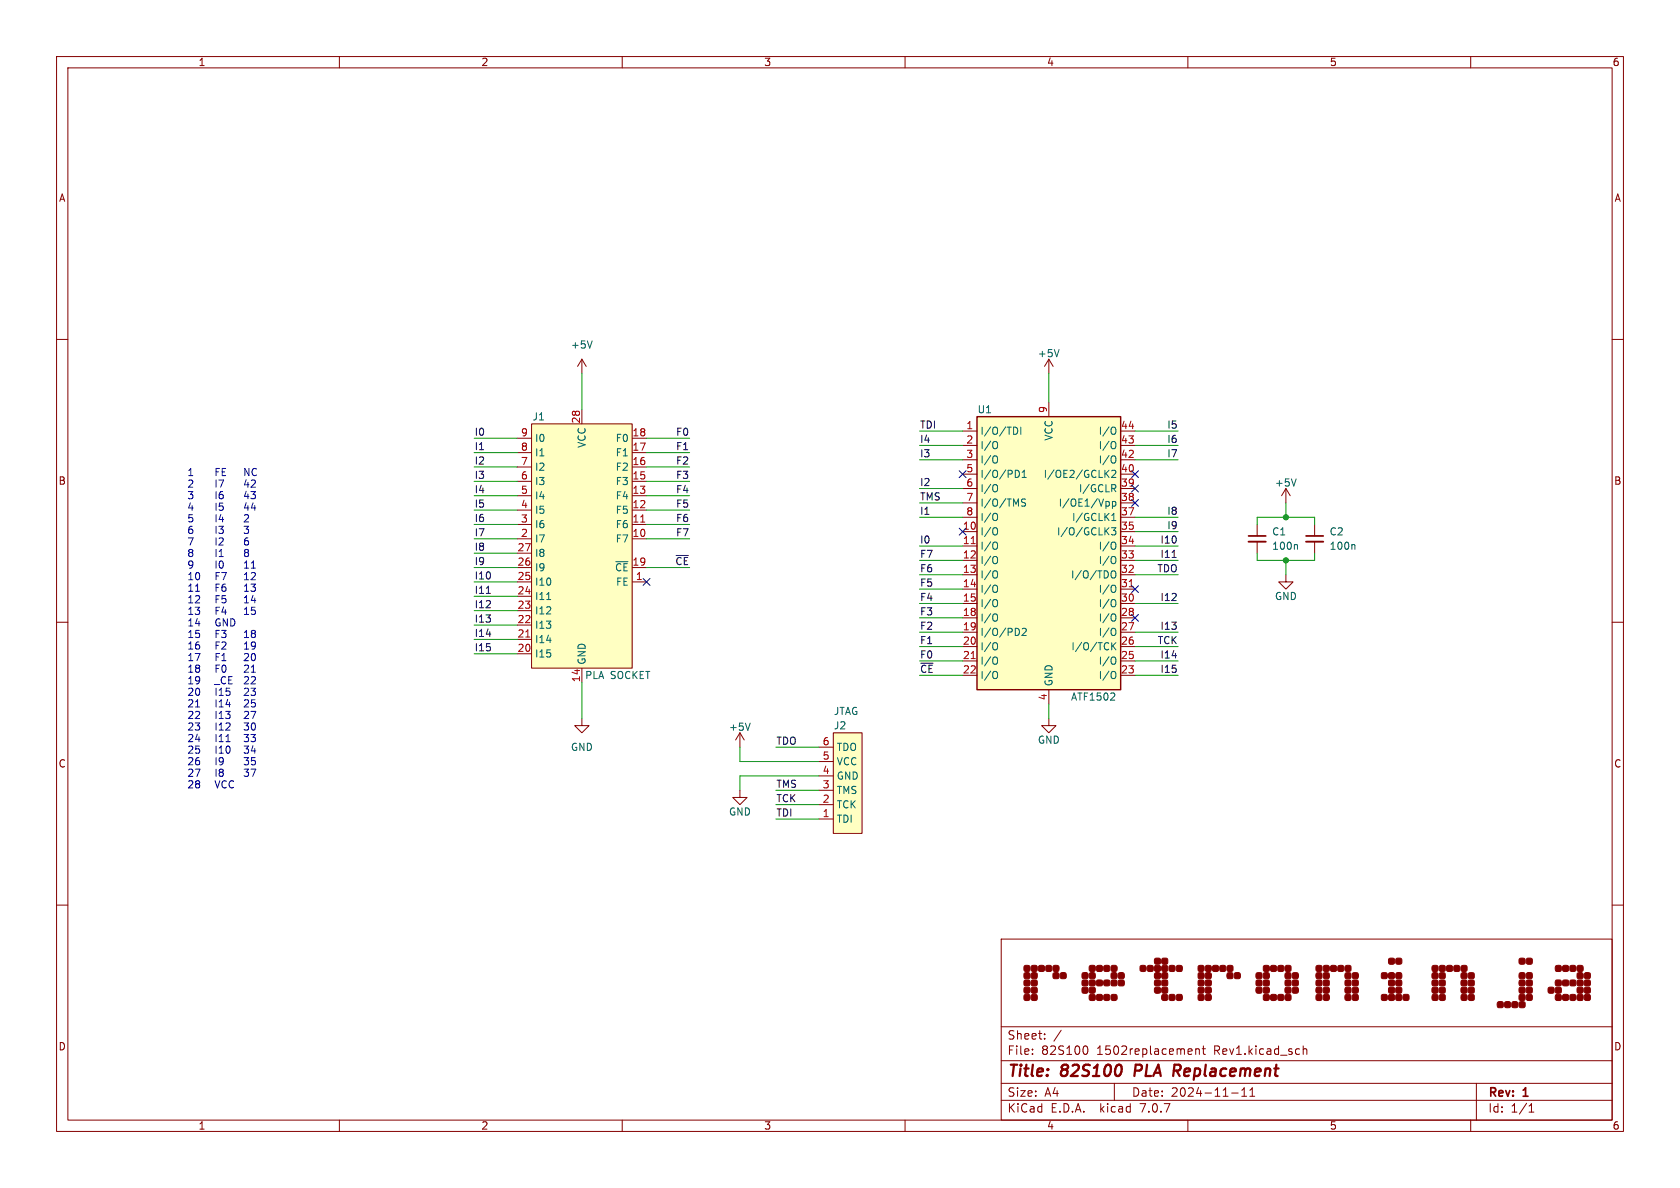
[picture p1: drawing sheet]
<svg xmlns="http://www.w3.org/2000/svg" width="297mm" height="210mm" viewBox="0 0 297 210" stroke-linecap="round" stroke-linejoin="round" font-family="sans-serif">
<g fill="none" stroke="#840000" stroke-width=".18">
<path d="M10 10h277v190h-277zM12 12h273v186h-273zM60 10v2M110 10v2M160 10v2M210 10v2M260 10v2M10 60h2M285 60h2M91.4 77.5h2.6M94 74.9h17.8v43.2h-17.8zM102.9 63.5v2.5"/>
<path d="M102.9 72.4v2.5M102.9 63.5l-.8 1.3M102.9 63.5l.7 1.3M111.8 77.5h2.5M170.2 76.2h2.5M170.2 78.7h2.5M185.4 63.5l-.7 1.3M185.4 63.5v2.5M185.4 71.1v2.6M185.4 63.5l.8 1.3M198.1 76.2h2.6M198.1 78.7h2.6"/>
<path d="M91.4 95.3h2.6M91.4 92.7h2.6M91.4 90.2h2.6M91.4 87.6h2.6M91.4 85.1h2.6M91.4 82.6h2.6M91.4 80h2.6M91.4 97.8h2.6M111.8 95.3h2.5M111.8 92.7h2.5M111.8 90.2h2.5M111.8 87.6h2.5"/>
<path d="M111.8 85.1h2.5M111.8 82.6h2.5M111.8 80h2.5M170.2 94h2.5M170.2 96.5h2.5M170.2 99.1h2.5M170.2 81.3h2.5M170.2 91.4h2.5M170.2 88.9h2.5M170.2 86.4h2.5M170.2 83.8h2.5M198.1 94h2.6"/>
<path d="M198.1 96.5h2.6M198.1 99.1h2.6M198.1 81.3h2.6M198.1 91.4h2.6M198.1 88.9h2.6M198.1 86.4h2.6M198.1 83.8h2.6M222.2 92.7v2M222.2 95.8v2M227.3 86.4l-.7 1.2M227.3 86.4v2.5M227.3 86.4l.8 1.2"/>
<path d="M232.4 92.7v2M232.4 95.8v2M10 110h2M91.4 102.9h2.6M91.4 100.3h2.6M91.4 115.6h2.6M91.4 113h2.6M91.4 110.5h2.6M91.4 108h2.6M91.4 105.4h2.6M102.9 118.1v2.6M111.8 102.9h2.5"/>
<path d="M111.8 100.3h2.5M170.2 101.6h2.5M170.2 104.1h2.5M170.2 106.7h2.5M170.2 109.2h2.5M170.2 111.8h2.5M170.2 114.3h2.5M170.2 116.8h2.5M170.2 119.4h2.5M198.1 101.6h2.6M198.1 104.1h2.6M198.1 106.7h2.6"/>
<path d="M198.1 109.2h2.6M198.1 111.8h2.6M198.1 114.3h2.6M198.1 116.8h2.6M198.1 119.4h2.6M227.3 101.6v1.3h1.3l-1.3 1.2-1.2-1.2h1.2M285 110h2M102.9 127v1.3h1.2l-1.2 1.2-1.3-1.2h1.3M130.8 139.7v1.3h1.3l-1.3 1.2-1.3-1.2h1.3M130.8 129.5l-.8 1.3M130.8 129.5v2.6M130.8 129.5l.8 1.3"/>
<path d="M144.8 139.7h2.5M144.8 137.2h2.5M144.8 134.6h2.5M144.8 132.1h2.5M147.3 129.5h5.1v17.8h-5.1zM185.4 127v1.3h1.3l-1.3 1.2-1.3-1.2h1.3M185.4 121.9v2.6M10 160h2M144.8 144.8h2.5M144.8 142.2h2.5M285 160h2M177 166h108v32h-108z"/>
<path d="M60 198v2M110 198v2M160 198v2M177 194.5h108M177 191.5h108M177 187.5h108M177 181.5h108M182.5 186.3v.1M182.5 185.5v.1M184.7 183.6v.1M184.7 182.8v.1M187.6 182.1l-1.3 2"/>
<path d="M191.8 184.9a.81 .81 0 0 1 .6 .6 .81 .81 0 0 1-.3 .8l-.3 .1M197 191.5v3M210 198v2M211.4 185.4v1M211.4 185.5l.2-.1 .4 .1v.9M212.5 185.4h.6M212.7 184.9v1.3l.4 .2M217.7 193.2h1.2M219.5 193.8h.9M219.5 192.7l.5-.4v1.5M221 193.8h.8M221 192.7l.4-.4v1.5"/>
<path d="M230.4 185.5l.2-.1 .4 .1v.9M230.4 184.9v1.5M260 198v2M261 191.5v6.5M270.3 196.6h.9M270.3 195.5l.4-.4v1.5"/>
</g>
<path d="M200.8 188.2l-.3 2M207.6 188.2h.8M208 189.3l.5 .9M208.5 189.2l-1 .1" fill="none" stroke="#840000" stroke-width=".4"/>
<g fill="#840000" stroke="#840000" stroke-width=".18">
<path d="M264.8 177.2a.59 .59 0 0 1 .8 0 .59 .59 0 0 1 0 .8 .59 .59 0 0 1-.8 0l-.1-.6z"/>
<path d="M266.1 177.2a.61 .61 0 0 1 .9 0 .61 .61 0 0 1-.1 .8 .61 .61 0 0 1-.9-.1z"/>
<path d="M194 175.8a.6 .6 0 0 1 .9 .2 .6 .6 0 0 1-.2 .8 .6 .6 0 0 1-.9-.2z"/>
<path d="M226 175.9v-.1a.6 .6 0 0 1 .9 .1 .6 .6 0 0 1-.1 .9 .6 .6 0 0 1-.9-.2z"/>
<path d="M246.8 175.9a.59 .59 0 0 1 .9 0 .59 .59 0 0 1-.1 .9 .59 .59 0 0 1-.8-.2z"/>
<path d="M248.2 175.8a.6 .6 0 0 1 .8 .2 .6 .6 0 0 1-.1 .8 .6 .6 0 0 1-.9-.2z"/>
<path d="M253.3 175.8a.6 .6 0 0 1 .9 .2 .6 .6 0 0 1-.2 .8 .6 .6 0 0 1-.8-.2z"/>
<path d="M270 175.8a.6 .6 0 0 1 .8 .2 .6 .6 0 0 1-.1 .8 .6 .6 0 0 1-.9-.2z"/>
<path d="M275.1 175.8a.6 .6 0 0 1 .9 .2 .6 .6 0 0 1-.2 .8 .6 .6 0 0 1-.8-.2z"/>
<path d="M191.4 174.6v-.1a.62 .62 0 0 1 .9 .2 .62 .62 0 0 1-.1 .8 .62 .62 0 0 1-.9-.1z"/>
<path d="M192.7 174.6v-.1a.6 .6 0 0 1 .8 .2 .6 .6 0 0 1-.1 .8 .6 .6 0 0 1-.8-.1l-.1-.5z"/>
<path d="M213.2 174.6a.61 .61 0 0 1 .8 0 .61 .61 0 0 1 0 .9 .61 .61 0 0 1-.9-.1z"/>
<path d="M223.4 174.6a.61 .61 0 0 1 .9 0 .61 .61 0 0 1-.1 .9 .61 .61 0 0 1-.8-.1z"/>
<path d="M228.5 174.6a.6 .6 0 0 1 .9 0 .6 .6 0 0 1 0 .9 .6 .6 0 0 1-.9-.1z"/>
<path d="M234 174.6a.6 .6 0 0 1 .9 0 .6 .6 0 0 1-.1 .9 .6 .6 0 0 1-.8-.1z"/>
<path d="M239.1 174.6a.6 .6 0 0 1 .9 0 .6 .6 0 0 1 0 .9 .6 .6 0 0 1-.9-.1z"/>
<path d="M245.5 174.6a.61 .61 0 0 1 .9 0 .61 .61 0 0 1 0 .9 .61 .61 0 0 1-.9-.1z"/>
<path d="M181.1 173.3a.62 .62 0 0 1 .8 0 .62 .62 0 0 1 .2 .8 .62 .62 0 0 1-.9 .2 .62 .62 0 0 1-.1-1z"/>
<path d="M182.4 173.3l.2-.1a.6 .6 0 0 1 .8 .3 .6 .6 0 0 1-.3 .8 .6 .6 0 0 1-.8-.4z"/>
<path d="M192.7 173.3l.1-.1a.57 .57 0 0 1 .8 .3v.2a.51 .51 0 0 1-.1 .5 .51 .51 0 0 1-.6 .1 .59 .59 0 0 1-.2-1z"/>
<path d="M195.2 173.3l.1-.1a.56 .56 0 0 1 .9 .6v.2a.64 .64 0 0 1-1 .1l-.1-.5z"/>
<path d="M196.5 173.3a.63 .63 0 0 1 1 .3 .52 .52 0 0 1-.1 .6 .52 .52 0 0 1-.6 .1 .46 .46 0 0 1-.4-.8z"/>
<path d="M197.8 173.3a.62 .62 0 0 1 .8 0 .62 .62 0 0 1 .2 .8 .62 .62 0 0 1-1 .2 .62 .62 0 0 1 0-1z"/>
<path d="M204.2 173.3l.1-.1a.6 .6 0 0 1 .8 .3 .6 .6 0 0 1-.1 .7 .6 .6 0 0 1-.8 0l-.1-.6z"/>
<path d="M211.9 173.3a.66 .66 0 0 1 1 .3 .59 .59 0 0 1-.8 .7 .59 .59 0 0 1-.2-1z"/>
<path d="M213.2 173.3h.1a.62 .62 0 0 1 .9 .2 .56 .56 0 0 1-.1 .7 .56 .56 0 0 1-.7 .1 .37 .37 0 0 1-.3-.5z"/>
<path d="M234 173.3a.63 .63 0 0 1 1 .3 .52 .52 0 0 1-.1 .6 .52 .52 0 0 1-.6 .1 .46 .46 0 0 1-.4-.8z"/>
<path d="M245.6 173.3h.1a.59 .59 0 0 1 .9 .2v.2a.51 .51 0 0 1-.2 .5 .51 .51 0 0 1-.6 .1 .37 .37 0 0 1-.3-.5z"/>
<path d="M246.9 173.3l.1-.1a.57 .57 0 0 1 .8 .3v.2a.51 .51 0 0 1-.1 .5 .51 .51 0 0 1-.6 .1 .59 .59 0 0 1-.2-1z"/>
<path d="M253.3 173.3l.1-.1a.6 .6 0 0 1 .8 .3 .6 .6 0 0 1-.2 .7 .6 .6 0 0 1-.8 0l-.1-.6z"/>
<path d="M258.4 173.3l.1-.1a.6 .6 0 0 1 .8 .3 .6 .6 0 0 1-.1 .8 .6 .6 0 0 1-.8-.1l-.1-.6z"/>
<path d="M268.7 173.3l.1-.1a.57 .57 0 0 1 .8 .3v.2a.51 .51 0 0 1-.1 .5 .51 .51 0 0 1-.6 .1 .58 .58 0 0 1-.4-.4 .58 .58 0 0 1 .2-.6z"/>
<path d="M269.9 173.3a.64 .64 0 0 1 1 .3 .52 .52 0 0 1-.1 .6 .52 .52 0 0 1-.6 .1 .47 .47 0 0 1-.4-.8z"/>
<path d="M277.6 173.3a.63 .63 0 0 1 1 .3 .52 .52 0 0 1-.1 .6 .52 .52 0 0 1-.6 .1 .46 .46 0 0 1-.4-.8z"/>
<path d="M278.9 173.3a.62 .62 0 0 1 .8 0 .62 .62 0 0 1 .2 .8 .62 .62 0 0 1-.9 .2 .62 .62 0 0 1-.1-1z"/>
<path d="M280.2 173.3l.1-.1a.59 .59 0 0 1 .9 .3 .59 .59 0 0 1-.4 .8 .59 .59 0 0 1-.7-.4z"/>
<path d="M181.1 172a.62 .62 0 0 1 .9 0 .62 .62 0 0 1-.1 .9 .62 .62 0 0 1-.9-.1z"/>
<path d="M186.2 172a.6 .6 0 0 1 .9 .1 .6 .6 0 0 1-.1 .8 .6 .6 0 0 1-.8 0z"/>
<path d="M187.6 172a.63 .63 0 0 1 .8 .1 .63 .63 0 0 1-.1 .9 .63 .63 0 0 1-.8-.2l-.1-.5z"/>
<path d="M192.7 172a.63 .63 0 0 1 .9 .1 .63 .63 0 0 1-.1 .9 .63 .63 0 0 1-.9-.2v-.6z"/>
<path d="M197.8 172a.62 .62 0 0 1 .9 0 .62 .62 0 0 1-.1 .9 .62 .62 0 0 1-.9-.1z"/>
<path d="M205.5 172h.1a.62 .62 0 0 1 .8 .1 .62 .62 0 0 1-.1 .9 .62 .62 0 0 1-.9-.2z"/>
<path d="M211.9 172h.1a.58 .58 0 0 1 .9 .3 .59 .59 0 0 1-.7 .7 .59 .59 0 0 1-.4-.9z"/>
<path d="M222.1 172.1a.61 .61 0 0 1 .7-.1 .61 .61 0 0 1 .3 .7 .57 .57 0 0 1-.6 .3 .57 .57 0 0 1-.5-.5z"/>
<path d="M227.3 172h.1a.62 .62 0 0 1 .8 .1 .62 .62 0 0 1-.2 .9 .62 .62 0 0 1-.8-.2z"/>
<path d="M228.6 172h.1a.58 .58 0 0 1 .9 .3 .57 .57 0 0 1-.4 .7 .57 .57 0 0 1-.7-.3z"/>
<path d="M232.7 172h.1a.61 .61 0 0 1 .9 .1 .61 .61 0 0 1-.2 .9 .61 .61 0 0 1-.8-.2z"/>
<path d="M237.8 172.1a.61 .61 0 0 1 .8-.1 .61 .61 0 0 1 .2 .7 .57 .57 0 0 1-.6 .3 .57 .57 0 0 1-.5-.5z"/>
<path d="M239.2 172h.1a.58 .58 0 0 1 .9 .3 .57 .57 0 0 1-.4 .7 .57 .57 0 0 1-.7-.3z"/>
<path d="M244.3 172h.1a.58 .58 0 0 1 .9 .3 .59 .59 0 0 1-.7 .7 .59 .59 0 0 1-.4-.9z"/>
<path d="M245.6 172a.6 .6 0 0 1 .8 .1 .6 .6 0 0 1 0 .8 .6 .6 0 0 1-.9 0z"/>
<path d="M246.9 172a.63 .63 0 0 1 .9 .1 .63 .63 0 0 1-.2 .9 .63 .63 0 0 1-.8-.2v-.6z"/>
<path d="M253.2 172.1a.62 .62 0 0 1 1 0 .62 .62 0 0 1-.1 .9 .62 .62 0 0 1-.9-.2z"/>
<path d="M254.5 172h.1a.61 .61 0 0 1 .9 .1 .61 .61 0 0 1-.2 .9 .61 .61 0 0 1-.8-.2z"/>
<path d="M259.6 172.1a.61 .61 0 0 1 .8-.1 .61 .61 0 0 1 .2 .7 .58 .58 0 0 1-.5 .3 .58 .58 0 0 1-.5-.3z"/>
<path d="M268.7 172a.63 .63 0 0 1 .9 .1 .63 .63 0 0 1-.1 .9 .63 .63 0 0 1-.9-.2l-.1-.5z"/>
<path d="M278.9 172a.62 .62 0 0 1 .9 0 .62 .62 0 0 1-.1 .9 .62 .62 0 0 1-.9-.1z"/>
<path d="M182.4 170.7a.6 .6 0 0 1 .9 .1 .6 .6 0 0 1-.2 .9 .6 .6 0 0 1-.8-.2z"/>
<path d="M194 170.7a.61 .61 0 0 1 .9 .1 .61 .61 0 0 1-.2 .9 .61 .61 0 0 1-.8-.2l-.1-.5z"/>
<path d="M201.6 170.8a.6 .6 0 0 1 .9 0 .6 .6 0 0 1-.1 .8 .6 .6 0 0 1-.9-.1z"/>
<path d="M204.2 170.7h.1a.61 .61 0 0 1 .8 .1 .61 .61 0 0 1-.2 .9 .61 .61 0 0 1-.8-.2z"/>
<path d="M214.4 170.7h.1a.6 .6 0 0 1 .9 .1 .6 .6 0 0 1-.2 .9 .6 .6 0 0 1-.8-.2z"/>
<path d="M215.8 170.7a.61 .61 0 0 1 .8 .1 .61 .61 0 0 1-.1 .9 .61 .61 0 0 1-.8-.2l-.1-.5z"/>
<path d="M223.4 170.8a.6 .6 0 0 1 .9 0 .6 .6 0 0 1-.1 .8 .6 .6 0 0 1-.8 0z"/>
<path d="M234 170.8a.6 .6 0 0 1 .9 0 .6 .6 0 0 1-.1 .8 .6 .6 0 0 1-.9-.1z"/>
<path d="M236.6 170.7a.62 .62 0 0 1 .9 .1 .62 .62 0 0 1-.1 .9 .62 .62 0 0 1-.9-.2z"/>
<path d="M253.3 170.7a.61 .61 0 0 1 .9 .1 .61 .61 0 0 1-.1 .9 .61 .61 0 0 1-.9-.2v-.5z"/>
<path d="M255.8 170.8a.6 .6 0 0 1 .9 0 .6 .6 0 0 1-.1 .8 .6 .6 0 0 1-.9-.1z"/>
<path d="M258.4 170.7a.62 .62 0 0 1 .9 .1 .62 .62 0 0 1-.1 .9 .62 .62 0 0 1-.9-.2z"/>
<path d="M275.1 170.7a.61 .61 0 0 1 .9 .1 .61 .61 0 0 1-.2 .9 .61 .61 0 0 1-.8-.2l-.1-.5z"/>
<path d="M277.6 170.8a.6 .6 0 0 1 .9 0 .6 .6 0 0 1-.1 .8 .6 .6 0 0 1-.9-.1z"/>
<circle cx="267.8" cy="177.6" r=".59"/>
<circle cx="269.1" cy="177.6" r=".61"/>
<circle cx="181.6" cy="176.3" r=".57"/>
<circle cx="182.9" cy="176.3" r=".6"/>
<circle cx="193.1" cy="176.4" r=".61"/>
<circle cx="195.7" cy="176.4" r=".6"/>
<circle cx="197" cy="176.3" r=".59"/>
<circle cx="205.9" cy="176.4" r=".6"/>
<circle cx="207.2" cy="176.4" r=".61"/>
<circle cx="208.5" cy="176.3" r=".57"/>
<circle cx="212.3" cy="176.4" r=".61"/>
<circle cx="213.6" cy="176.3" r=".57"/>
<circle cx="223.9" cy="176.3" r=".59"/>
<circle cx="225.2" cy="176.3" r=".57"/>
<circle cx="227.7" cy="176.4" r=".6"/>
<circle cx="233.2" cy="176.4" r=".6"/>
<circle cx="234.5" cy="176.3" r=".58"/>
<circle cx="238.3" cy="176.3" r=".6"/>
<circle cx="239.6" cy="176.4" r=".61"/>
<circle cx="244.7" cy="176.4" r=".61"/>
<circle cx="246" cy="176.3" r=".57"/>
<circle cx="255" cy="176.4" r=".6"/>
<circle cx="258.8" cy="176.3" r=".6"/>
<circle cx="260.1" cy="176.3" r=".6"/>
<circle cx="269.1" cy="176.4" r=".61"/>
<circle cx="276.8" cy="176.4" r=".6"/>
<circle cx="278.1" cy="176.3" r=".58"/>
<circle cx="279.4" cy="176.4" r=".6"/>
<circle cx="280.6" cy="176.3" r=".6"/>
<circle cx="181.6" cy="175.1" r=".6"/>
<circle cx="182.9" cy="175.1" r=".59"/>
<circle cx="204.7" cy="175.1" r=".59"/>
<circle cx="205.9" cy="175.1" r=".6"/>
<circle cx="212.3" cy="175.1" r=".61"/>
<circle cx="222.6" cy="175" r=".58"/>
<circle cx="227.7" cy="175.1" r=".6"/>
<circle cx="233.2" cy="175" r=".58"/>
<circle cx="238.3" cy="175.1" r=".6"/>
<circle cx="247.3" cy="175.1" r=".59"/>
<circle cx="253.7" cy="175.1" r=".59"/>
<circle cx="255" cy="175" r=".58"/>
<circle cx="258.9" cy="175.1" r=".59"/>
<circle cx="260.1" cy="175.1" r=".6"/>
<circle cx="269.1" cy="175.1" r=".6"/>
<circle cx="270.3" cy="175.1" r=".59"/>
<circle cx="274.2" cy="175.1" r=".59"/>
<circle cx="275.5" cy="175.1" r=".6"/>
<circle cx="279.3" cy="175.1" r=".6"/>
<circle cx="280.7" cy="175.1" r=".59"/>
<circle cx="191.8" cy="173.8" r=".59"/>
<circle cx="194.4" cy="173.7" r=".56"/>
<circle cx="205.9" cy="173.8" r=".59"/>
<circle cx="222.6" cy="173.8" r=".59"/>
<circle cx="223.9" cy="173.8" r=".59"/>
<circle cx="227.7" cy="173.8" r=".59"/>
<circle cx="229" cy="173.8" r=".59"/>
<circle cx="233.2" cy="173.8" r=".59"/>
<circle cx="238.3" cy="173.8" r=".59"/>
<circle cx="239.6" cy="173.8" r=".59"/>
<circle cx="255" cy="173.8" r=".59"/>
<circle cx="260.1" cy="173.8" r=".59"/>
<circle cx="275.5" cy="173.8" r=".58"/>
<circle cx="276.8" cy="173.8" r=".59"/>
<circle cx="182.9" cy="172.5" r=".6"/>
<circle cx="191.8" cy="172.5" r=".61"/>
<circle cx="197" cy="172.5" r=".61"/>
<circle cx="204.7" cy="172.5" r=".6"/>
<circle cx="213.6" cy="172.5" r=".61"/>
<circle cx="217.5" cy="172.5" r=".59"/>
<circle cx="218.8" cy="172.5" r=".61"/>
<circle cx="223.9" cy="172.5" r=".61"/>
<circle cx="234.5" cy="172.5" r=".6"/>
<circle cx="258.8" cy="172.5" r=".6"/>
<circle cx="270.4" cy="172.5" r=".59"/>
<circle cx="280.6" cy="172.5" r=".6"/>
<circle cx="181.6" cy="171.2" r=".56"/>
<circle cx="184.1" cy="171.2" r=".6"/>
<circle cx="185.4" cy="171.2" r=".61"/>
<circle cx="186.7" cy="171.2" r=".57"/>
<circle cx="193.1" cy="171.2" r=".61"/>
<circle cx="195.7" cy="171.2" r=".6"/>
<circle cx="197" cy="171.2" r=".59"/>
<circle cx="203.4" cy="171.2" r=".56"/>
<circle cx="205.9" cy="171.2" r=".6"/>
<circle cx="207.2" cy="171.2" r=".6"/>
<circle cx="208.5" cy="171.2" r=".57"/>
<circle cx="212.3" cy="171.2" r=".6"/>
<circle cx="213.6" cy="171.2" r=".57"/>
<circle cx="217.5" cy="171.2" r=".6"/>
<circle cx="225.2" cy="171.2" r=".56"/>
<circle cx="226.4" cy="171.2" r=".61"/>
<circle cx="227.7" cy="171.2" r=".6"/>
<circle cx="233.2" cy="171.2" r=".6"/>
<circle cx="235.8" cy="171.2" r=".59"/>
<circle cx="238.3" cy="171.2" r=".6"/>
<circle cx="255" cy="171.2" r=".6"/>
<circle cx="257.6" cy="171.2" r=".59"/>
<circle cx="276.8" cy="171.2" r=".6"/>
<circle cx="279.4" cy="171.2" r=".59"/>
<circle cx="204.7" cy="169.9" r=".59"/>
<circle cx="205.9" cy="169.9" r=".6"/>
<circle cx="246" cy="169.9" r=".59"/>
<circle cx="247.3" cy="169.9" r=".59"/>
<circle cx="269.1" cy="169.9" r=".59"/>
<circle cx="270.4" cy="169.9" r=".6"/>
</g>
<path d="M220.7 95.8h3.1M230.9 95.8h3" fill="none" stroke="#840000" stroke-width=".33"/>
<path d="M220.7 94.7h3.1M230.9 94.7h3" fill="none" stroke="#840000" stroke-width=".3"/>
<g fill="none" stroke="#006464" stroke-width=".18">
<path d="M104.7 60.3l-.4 1.2M176 78l.2 .1a.81 .81 0 0 1-.2 1.2M179.2 75.5a.64 .64 0 0 1 .7 .6 .64 .64 0 0 1-.7 .7M180.5 75.5v1.3M187.2 61.8l-.4 1.3M197 75.5l.1 .1a.81 .81 0 0 1-.1 1.2M197 78l.1 .1a.81 .81 0 0 1-.1 1.2M176 93.3l.2 .1a.81 .81 0 0 1-.2 1.2M176 80.6l.2 .1a.81 .81 0 0 1-.2 1.2M176 85.7h.2a.81 .81 0 0 1-.2 1.2M176 90.7l.2 .1a.81 .81 0 0 1-.2 1.2M176 95.8l.2 .1a.81 .81 0 0 1-.2 1.2"/>
<path d="M176 98.4h.2a.81 .81 0 0 1-.2 1.2M179.5 83.1a.64 .64 0 0 1 .7 .7 .64 .64 0 0 1-.7 .6M180.7 84.4h.7M180.7 83.5l.4-.4v1.3M181.3 88.3l-.5-.1-.2 .3 .1 .3 .6 .2v.4l-.2 .1-.5-.1M195.5 93.8l.6 .8M195.5 83.7l.6 .7M195.6 88.6l.4 .1 .1 .2v.5l-.5 .1M196.1 93.3l-.8 .7M196.1 83.1l-.8 .8M196.5 93.3h.8l-.5 .5 .4 .1v.5l-.2 .2-.5-.2M196.5 83.3l.5-.2 .3 .4-.8 .9h.8"/>
<path d="M196.5 92h.8M196.5 91.1l.4-.4v1.3M196.7 88.7l.3-.1 .3 .3-.2 .5h-.4M196.7 88.6v1.3M196.8 86.3l.5 .6M197 80.6l.1 .1a.81 .81 0 0 1-.1 1.2M197 95.8l.1 .1a.81 .81 0 0 1-.1 1.2M197 98.4h.1a.81 .81 0 0 1-.1 1.2M197 85.7l.3 .2-.1 .3-.2 .1M229.1 84.7l-.4 1.2M229.2 96.3l.2 .1v.7M239.4 96.3l.1 .1v.7"/>
<path d="M96.6 106h.8M176 100.9l.2 .1a.81 .81 0 0 1-.2 1.2M176 103.4l.2 .1a.81 .81 0 0 1-.2 1.2M176 106l.2 .1a.81 .81 0 0 1-.2 1.2M176 108.5l.2 .1a.81 .81 0 0 1-.2 1.2M176 113.6l.2 .1a.81 .81 0 0 1-.2 1.2M176 116.1l.2 .1a.81 .81 0 0 1-.2 1.2M176 118.7l.2 .1a.81 .81 0 0 1-.2 1.2M180 111.1l.2 .5-.2 .7M180.7 111.2l.5-.1 .2 .3-.8 .9h.8M196.5 101.1l.2-.2a.43 .43 0 0 1 .6 .4v.5a.42 .42 0 0 1-.5 .4 .42 .42 0 0 1-.4-.4zM196.5 113.6v1.3"/>
<path d="M196.7 114.2l.6 .7M197 118.7l.1 .1a.81 .81 0 0 1-.1 1.2M197 103.4l.1 .1a.81 .81 0 0 1-.1 1.2M197 106l.1 .1a.81 .81 0 0 1-.1 1.2M197 108.5l.1 .1a.81 .81 0 0 1-.1 1.2M197 111.1h.1a.81 .81 0 0 1-.1 1.2M197 116.1l.1 .1a.81 .81 0 0 1-.1 1.2M197.3 113.6l-.8 .7M132.6 127.8l-.4 1.3M196.3 123.8h.8M197 122.6v.4"/>
</g>
<g fill="#ffffc2" stroke="#ffffc2" stroke-width=".18">
<path d="M94 74.9h17.8v43.2h-17.8z"/>
<path d="M172.7 73.7h25.4v48.2h-25.4z"/>
<path d="M147.3 129.5h5.1v17.8h-5.1z"/>
</g>
<path d="M113.3 92.3h.7M171.7 96.1h.7M93 112.6h.7M171.7 116.4h.7M199.6 103.7h.8" fill="none" stroke="#a90000" stroke-width=".18"/>
<path d="M172.7 73.7h25.4v48.2h-25.4z" fill="none" stroke="#840000" stroke-width=".25"/>
<path d="M207.2 98.5h.7M86 104.9h.7" fill="none" stroke="#0f0f0f" stroke-width=".18"/>
<g fill="none" stroke="#0000c2" stroke-width=".18">
<path d="M33.3 95.1h.8l-.5 1.2M38.2 91v1.3M38.2 93v1.3M38.2 95.1v1.2M38.2 97.1v1.3M38.7 93h.8l-.5 .5 .4 .1v.6l-.2 .1-.5-.1M38.7 95.2l.5-.1 .3 .3-.8 .9h.8M38.7 98.4h.8M38.7 97.5l.4-.4v1.3M38.8 88.9h.6M38.9 99.3l.1-.1a.68 .68 0 0 1 .5 .6 .68 .68 0 0 1-.5 .6l-.1-.1-.2-.3zM38.9 89.4h.3l.3 .3-.1 .4-.5 .1"/>
<path d="M39 87.4h.2l.3 .2-.1 .4-.4 .2M39 90.9l-.3 .9h.8M39.3 86.9l-.3 .1M39.3 91.4v.9M39.5 84.9l-.5 1.2M43.2 93h.7l-.4 .5 .4 .1v.6l-.2 .1-.5-.1M43.2 91.1l.5-.1 .2 .4-.7 .9h.7M43.2 99.5l.4-.3v1.2M43.5 97.7l-.3-.3 .3-.3h.2l.2 .3-.2 .3M43.5 97.7l-.3 .2 .1 .4 .2 .1h.2l.2-.2v-.3l-.2-.2M43.5 97.7h.2M43.5 84.8l-.3 .9h.8"/>
<path d="M43.5 86.8l-.3 .9h.8M43.5 88.9l-.3 .9h.8M43.8 85.3v.8M43.8 87.3v.9M43.8 89.4v.8M43.8 95.1h-.3a.85 .85 0 0 0 0 1.2l.4-.1v-.4l-.2-.2h-.4l-.1 .2M44 82.8v1.3l-.7-1.3v1.3M44.4 86.9h.8l-.5 .5 .4 .1v.5l-.2 .2-.5-.2M44.4 85l.5-.1 .3 .3-.8 .9h.8M44.4 99.5l.4-.3v1.2M44.7 88.9l-.3 .9h.8M45 89.4v.8"/>
<path d="M45.3 82.9a.6 .6 0 0 0-.8 .5 .6 .6 0 0 0 .6 .7l.2-.1M39.5 109.4l.7 1.3v-1.3M40.8 109.4a.64 .64 0 0 1 .7 .6 .64 .64 0 0 1-.7 .7zM43.2 115.6l.5-.1 .2 .4-.7 .9h.7M43.2 117.7l.5-.1 .2 .3-.7 .9h.7M43.2 119.7l.5-.1 .2 .4-.7 .9h.7M43.2 100.4h.7M43.2 101.6l.4-.4v1.3M43.2 103.6l.4-.3v1.2M43.2 105.7l.4-.4v1.3M43.2 107.7l.4-.4v1.3M43.2 111.8l.4-.4v1.3"/>
<path d="M43.2 113.8l.4-.3v1.3M43.2 102.5h.7M43.2 104.5h.7M43.2 106.6h.7M43.2 108.6h.7M43.2 112.7h.7M43.2 114.8h.7M44.4 103.3h.8l-.5 .4 .4 .2v.5l-.2 .1-.5-.1M44.4 101.3l.5-.1 .3 .4-.8 .9h.8M44.4 119.7l.5-.1 .3 .4-.8 .9h.8M44.4 100.4h.8M44.4 117.9l.4-.3v1.2"/>
<path d="M44.4 118.8h.8M44.6 115.6l.1-.1a.68 .68 0 0 1 .5 .7 .68 .68 0 0 1-.5 .6 .84 .84 0 0 1-.1-1.2zM44.7 112l-.3-.3 .3-.3h.2l.3 .3-.3 .3M44.7 112l-.3 .2v.3l.3 .2h.2l.3-.2v-.3l-.3-.2M44.7 112h.2M44.7 105.2l-.3 .9h.8M45 105.7v.9M45.1 107.3h-.6l-.1 .7 .2-.2 .4 .1 .2 .2-.1 .4-.2 .1-.5-.1M45.2 114l-.3 .3h-.2l-.3-.3 .2-.5h.3l.2 .1a.84 .84 0 0 1-.3 1.2h-.2M39.8 138l.2 .1M40 139.2l-.3 .1M41.3 138.1a.6 .6 0 0 0-.9 .5 .6 .6 0 0 0 .6 .7l.3-.1"/>
<path d="M43.2 127.8h.7l-.4 .5 .4 .1v.5l-.2 .2-.5-.2M43.2 129.8h.7l-.4 .5 .4 .1v.6l-.2 .1-.5-.1M43.2 131.9h.7l-.4 .5 .4 .1v.5l-.2 .2-.5-.2M43.2 133.9h.7l-.4 .5 .4 .1v.6l-.2 .1-.5-.1M43.2 136h.7l-.4 .5 .4 .1v.5l-.2 .1-.5-.1M43.2 121.8l.5-.1 .2 .3-.7 .9h.7M43.2 123.8l.5-.1 .2 .4-.7 .9h.7M43.2 125.9l.5-.2 .2 .4-.7 .9h.7M44.4 121.7h.8l-.5 .4 .4 .2v.5l-.2 .1-.5-.1M44.4 129.8h.8l-.5 .5 .4 .1v.6l-.2 .1-.5-.1M44.4 125.7h.8l-.5 1.3M44.4 136h.8l-.5 1.2"/>
<path d="M44.6 127.9l.1-.1a.68 .68 0 0 1 .5 .6 .68 .68 0 0 1-.5 .7 .84 .84 0 0 1-.1-1.2zM44.7 131.8l-.3 .9h.8M45 132.3v.9M45.1 123.7h-.6l-.1 .6 .2-.1h.4l.2 .2-.1 .5-.2 .1-.5-.1M45.1 133.9h-.6l-.1 .6 .2-.1 .4 .1 .2 .2-.1 .4-.2 .1-.5-.1"/>
</g>
<g fill="none" stroke="#009600" stroke-width=".18">
<path d="M83.8 77.5h7.6M102.9 66v6.4M114.3 77.5h7.6M162.6 76.2h7.6M162.6 78.7h7.6M185.4 66v5.1M200.7 76.2h7.6M200.7 78.7h7.6M83.8 95.3h7.6M83.8 97.8h7.6M83.8 92.7h7.6M83.8 90.2h7.6"/>
<path d="M83.8 87.6h7.6M83.8 82.6h7.6M83.8 85.1h7.6M83.8 80h7.6M114.3 95.3h7.6M114.3 92.7h7.6M114.3 90.2h7.6M114.3 87.6h7.6M114.3 82.6h7.6M114.3 85.1h7.6M114.3 80h7.6M162.6 91.4h7.6"/>
<path d="M162.6 96.5h7.6M162.6 99.1h7.6M162.6 81.3h7.6M162.6 86.4h7.6M162.6 88.9h7.6M200.7 91.4h7.6M200.7 96.5h7.6M200.7 99.1h7.6M200.7 94h7.6M200.7 81.3h7.6M222.2 92.7v-1.3h10.2v1.3M222.2 97.8v1.3h10.2v-1.3"/>
<path d="M227.3 88.9v2.5M227.3 99.1v2.5M83.8 100.3h7.6M83.8 102.9h7.6M83.8 108h7.6M83.8 113h7.6M83.8 115.6h7.6M83.8 110.5h7.6M83.8 105.4h7.6M114.3 100.3h7.6M162.6 106.7h7.6M162.6 116.8h7.6"/>
<path d="M162.6 114.3h7.6M162.6 111.8h7.6M162.6 119.4h7.6M162.6 109.2h7.6M162.6 101.6h7.6M162.6 104.1h7.6M200.7 106.7h7.6M200.7 116.8h7.6M200.7 114.3h7.6M200.7 111.8h7.6M200.7 119.4h7.6M200.7 101.6h7.6"/>
<path d="M102.9 120.7v6.3M130.8 132.1v2.5h14M137.2 139.7h7.6M137.2 132.1h7.6M144.8 137.2h-14v2.5M185.4 124.5v2.5M137.2 144.8h7.6M137.2 142.2h7.6"/>
</g>
<g fill="none" stroke="#000084" stroke-width=".18">
<path d="M169.6 83.2l1.2 1.2M169.6 93.4l1.2 1.2M170.8 83.2l-1.2 1.2M170.8 93.4l-1.2 1.2M200.1 85.8l1.2 1.2M200.1 83.2l1.2 1.2M200.1 88.3l1.2 1.2M201.3 85.8l-1.2 1.2M201.3 83.2l-1.2 1.2M201.3 88.3l-1.2 1.2M113.7 102.3l1.2 1.2M114.9 102.3l-1.2 1.2"/>
<path d="M200.1 103.5l1.2 1.2M200.1 108.6l1.2 1.2M201.3 103.5l-1.2 1.2M201.3 108.6l-1.2 1.2"/>
</g>
<g fill="#009600" stroke="#009600" stroke-width=".18">
<circle cx="227.3" cy="91.4" r=".46"/>
<circle cx="227.3" cy="99.1" r=".46"/>
</g>
<g font-size="2.8" fill="#840000">
<text x="178" y="190.9">Title:</text>
<text x="187.7" y="190.9">82S100</text>
<text x="201.4" y="190.9">PLA</text>
<text x="209.1" y="190.9">Replacement</text>
</g>
<g font-size="2.1" fill="#840000">
<text x="178" y="184">Sheet:</text>
<text x="178" y="186.7">File:</text>
<text x="184.1" y="186.7">82S100</text>
<text x="194" y="186.7">1502replacement</text>
<text x="214.8" y="186.7">Rev1.kicad_sch</text>
<text x="178" y="196.9">KiCad</text>
<text x="178" y="194.1">Size:</text>
<text x="184.7" y="194.1">A4</text>
<text x="185.7" y="196.9">E.D.A.</text>
<text x="194.6" y="196.9">kicad</text>
<text x="200" y="194.1">Date:</text>
<text x="201.8" y="196.9">7.0.7</text>
<text x="207" y="194.1">2024-11-11</text>
<text x="263" y="194.3">Rev:</text>
<text x="263" y="196.9">Id:</text>
<text x="267.1" y="196.9">1/1</text>
<text x="269.4" y="194.3">1</text>
</g>
<g font-size="1.8" fill="#840000">
<text x="35" y="11.9">1</text>
<text x="85" y="11.9">2</text>
<text x="135" y="11.9">3</text>
<text x="185" y="11.9">4</text>
<text x="235" y="11.9">5</text>
<text x="285" y="11.9">6</text>
<text x="10.3" y="35.9">A</text>
<text x="285.3" y="35.9">A</text>
<text x="10.3" y="85.9">B</text>
<text x="285.3" y="85.9">B</text>
<text x="10.3" y="135.9">C</text>
<text x="285.3" y="135.9">C</text>
<text x="10.3" y="185.9">D</text>
<text x="285.3" y="185.9">D</text>
<text x="35" y="199.9">1</text>
<text x="85" y="199.9">2</text>
<text x="135" y="199.9">3</text>
<text x="185" y="199.9">4</text>
<text x="235" y="199.9">5</text>
<text x="285" y="199.9">6</text>
</g>
<g font-size="1.8" fill="#006464">
<text x="100.8" y="61.8">+5V</text>
<text x="183.4" y="63.3">+5V</text>
<text x="94.1" y="74.5">J1</text>
<text x="172.7" y="73.3">U1</text>
<text x="173.2" y="77.1">I/O/TDI</text>
<text x="186.3" y="78" transform="rotate(-90 186.3 78)">VCC</text>
<text x="194.1" y="77.1">I/O</text>
<text x="94.5" y="83.4">I2</text>
<text x="94.5" y="80.9">I1</text>
<text x="94.5" y="78.3">I0</text>
<text x="103.7" y="79.3" transform="rotate(-90 103.7 79.3)">VCC</text>
<text x="108.8" y="83.4">F2</text>
<text x="108.8" y="80.9">F1</text>
<text x="108.8" y="78.3">F0</text>
<text x="173.2" y="79.6">I/O</text>
<text x="173.2" y="82.1">I/O</text>
<text x="194.1" y="82.1">I/O</text>
<text x="194.1" y="79.6">I/O</text>
<text x="94.5" y="88.5">I4</text>
<text x="94.5" y="86">I3</text>
<text x="108.8" y="88.5">F4</text>
<text x="108.8" y="86">F3</text>
<text x="173.2" y="84.7">I/O/PD1</text>
<text x="173.2" y="87.2">I/O</text>
<text x="173.2" y="89.8">I/O/TMS</text>
<text x="184.4" y="84.7">I/OE2/GCLK2</text>
<text x="187.1" y="89.8">I/OE1/Vpp</text>
<text x="190.6" y="87.2">I/GCLR</text>
<text x="225.3" y="86.2">+5V</text>
<text x="94.5" y="93.6">I6</text>
<text x="94.5" y="91">I5</text>
<text x="108.8" y="93.6">F6</text>
<text x="108.8" y="91">F5</text>
<text x="173.2" y="94.8">I/O</text>
<text x="173.2" y="92.3">I/O</text>
<text x="186.8" y="94.8">I/O/GCLK3</text>
<text x="189.4" y="92.3">I/GCLK1</text>
<text x="224.8" y="94.8">C1</text>
<text x="235" y="94.8">C2</text>
<text x="94.5" y="96.1">I7</text>
<text x="94.5" y="101.2">I9</text>
<text x="94.5" y="98.7">I8</text>
<text x="108.6" y="101.2">~{CE}</text>
<text x="108.8" y="96.1">F7</text>
<text x="173.2" y="97.4">I/O</text>
<text x="173.2" y="99.9">I/O</text>
<text x="194.1" y="99.9">I/O</text>
<text x="194.1" y="97.4">I/O</text>
<text x="224.8" y="97.4">100n</text>
<text x="235" y="97.4">100n</text>
<text x="94.5" y="106.3">I11</text>
<text x="94.5" y="103.7">I10</text>
<text x="108.8" y="103.7">FE</text>
<text x="173.2" y="102.5">I/O</text>
<text x="173.2" y="105">I/O</text>
<text x="173.2" y="107.5">I/O</text>
<text x="189.2" y="102.5">I/O/TDO</text>
<text x="194.1" y="107.5">I/O</text>
<text x="194.1" y="105">I/O</text>
<text x="225.3" y="106.3">GND</text>
<text x="94.5" y="113.9">I14</text>
<text x="94.5" y="111.4">I13</text>
<text x="94.5" y="108.8">I12</text>
<text x="173.2" y="110.1">I/O</text>
<text x="173.2" y="112.6">I/O/PD2</text>
<text x="194.1" y="112.6">I/O</text>
<text x="194.1" y="110.1">I/O</text>
<text x="94.5" y="116.4">I15</text>
<text x="103.7" y="117.6" transform="rotate(-90 103.7 117.6)">GND</text>
<text x="173.2" y="115.2">I/O</text>
<text x="173.2" y="117.7">I/O</text>
<text x="189.3" y="115.2">I/O/TCK</text>
<text x="194.1" y="117.7">I/O</text>
<text x="103.3" y="120.2">PLA SOCKET</text>
<text x="173.2" y="120.2">I/O</text>
<text x="186.3" y="121.4" transform="rotate(-90 186.3 121.4)">GND</text>
<text x="189.2" y="124.1">ATF1502</text>
<text x="194.1" y="120.2">I/O</text>
<text x="128.8" y="129.4">+5V</text>
<text x="147.3" y="129.1">J2</text>
<text x="147.3" y="126.6">JTAG</text>
<text x="183.4" y="131.7">GND</text>
<text x="100.8" y="132.9">GND</text>
<text x="147.8" y="135.5">VCC</text>
<text x="147.8" y="132.9">TDO</text>
<text x="147.8" y="143.1">TCK</text>
<text x="147.8" y="140.6">TMS</text>
<text x="147.8" y="138">GND</text>
<text x="128.8" y="144.4">GND</text>
<text x="147.8" y="145.6">TDI</text>
</g>
<g font-size="1.8" fill="#0f0f0f">
<text x="83.8" y="77.1">I0</text>
<text x="119.4" y="77.1">F0</text>
<text x="162.6" y="75.9">TDI</text>
<text x="206.3" y="75.9">I5</text>
<text x="83.8" y="82.2">I2</text>
<text x="83.8" y="79.7">I1</text>
<text x="119.4" y="79.7">F1</text>
<text x="119.4" y="82.2">F2</text>
<text x="162.6" y="78.4">I4</text>
<text x="162.6" y="80.9">I3</text>
<text x="206.3" y="80.9">I7</text>
<text x="206.3" y="78.4">I6</text>
<text x="83.8" y="89.8">I5</text>
<text x="83.8" y="84.7">I3</text>
<text x="83.8" y="87.3">I4</text>
<text x="119.4" y="84.7">F3</text>
<text x="119.4" y="87.3">F4</text>
<text x="119.4" y="89.8">F5</text>
<text x="162.6" y="86">I2</text>
<text x="162.6" y="88.6">TMS</text>
<text x="83.8" y="92.4">I6</text>
<text x="83.8" y="94.9">I7</text>
<text x="119.4" y="94.9">F7</text>
<text x="119.4" y="92.4">F6</text>
<text x="162.6" y="91.1">I1</text>
<text x="206.3" y="93.6">I9</text>
<text x="206.3" y="91.1">I8</text>
<text x="83.8" y="97.4">I8</text>
<text x="83.8" y="100">I9</text>
<text x="119.3" y="100">~{CE}</text>
<text x="162.6" y="101.3">F6</text>
<text x="162.6" y="96.2">I0</text>
<text x="162.6" y="98.7">F7</text>
<text x="204.5" y="101.3">TDO</text>
<text x="205.1" y="98.7">I11</text>
<text x="205.1" y="96.2">I10</text>
<text x="83.8" y="102.5">I10</text>
<text x="83.8" y="107.6">I12</text>
<text x="83.8" y="105.1">I11</text>
<text x="162.6" y="103.8">F5</text>
<text x="162.6" y="106.3">F4</text>
<text x="205.1" y="106.3">I12</text>
<text x="83.8" y="112.7">I14</text>
<text x="83.8" y="110.1">I13</text>
<text x="162.6" y="108.9">F3</text>
<text x="162.6" y="114">F1</text>
<text x="162.6" y="111.4">F2</text>
<text x="204.6" y="114">TCK</text>
<text x="205.1" y="111.4">I13</text>
<text x="83.8" y="115.2">I15</text>
<text x="162.6" y="116.5">F0</text>
<text x="162.6" y="119">~{CE}</text>
<text x="205.1" y="119">I15</text>
<text x="205.1" y="116.5">I14</text>
<text x="137.2" y="131.7">TDO</text>
<text x="137.2" y="141.9">TCK</text>
<text x="137.2" y="139.4">TMS</text>
<text x="137.2" y="144.4">TDI</text>
</g>
<g font-size="1.8" fill="#a90000">
<text x="92" y="77.2">9</text>
<text x="102.6" y="75" transform="rotate(-90 102.6 75)">28</text>
<text x="111.7" y="77.2">18</text>
<text x="170.7" y="75.9">1</text>
<text x="185.2" y="73.1" transform="rotate(-90 185.2 73.1)">9</text>
<text x="198.1" y="75.9">44</text>
<text x="92" y="82.3">7</text>
<text x="92" y="79.8">8</text>
<text x="111.7" y="82.3">16</text>
<text x="111.7" y="79.8">17</text>
<text x="170.7" y="78.5">2</text>
<text x="170.7" y="81">3</text>
<text x="170.7" y="83.6">5</text>
<text x="198.1" y="83.6">40</text>
<text x="198.1" y="81">42</text>
<text x="198.1" y="78.5">43</text>
<text x="92" y="89.9">4</text>
<text x="92" y="87.4">5</text>
<text x="92" y="84.8">6</text>
<text x="111.7" y="89.9">12</text>
<text x="111.7" y="87.4">13</text>
<text x="111.7" y="84.8">15</text>
<text x="170.7" y="86.1">6</text>
<text x="170.7" y="88.6">7</text>
<text x="198.1" y="88.6">38</text>
<text x="198.1" y="86.1">39</text>
<text x="92" y="95">2</text>
<text x="92" y="92.5">3</text>
<text x="111.7" y="95">10</text>
<text x="111.7" y="92.5">11</text>
<text x="170.1" y="93.7">10</text>
<text x="170.7" y="91.2">8</text>
<text x="198.1" y="93.7">35</text>
<text x="198.1" y="91.2">37</text>
<text x="91.4" y="100.1">26</text>
<text x="91.4" y="97.5">27</text>
<text x="111.7" y="100.1">19</text>
<text x="170.1" y="96.3">11</text>
<text x="170.1" y="98.8">12</text>
<text x="170.1" y="101.3">13</text>
<text x="198.1" y="101.3">32</text>
<text x="198.1" y="98.8">33</text>
<text x="198.1" y="96.3">34</text>
<text x="91.4" y="107.7">23</text>
<text x="91.4" y="105.2">24</text>
<text x="91.4" y="102.6">25</text>
<text x="112.3" y="102.6">1</text>
<text x="170.1" y="103.9">14</text>
<text x="170.1" y="106.4">15</text>
<text x="198.1" y="106.4">30</text>
<text x="198.1" y="103.9">31</text>
<text x="91.4" y="112.8">21</text>
<text x="91.4" y="110.2">22</text>
<text x="170.1" y="109">18</text>
<text x="170.1" y="111.5">19</text>
<text x="198.1" y="111.5">27</text>
<text x="198.1" y="109">28</text>
<text x="91.4" y="115.3">20</text>
<text x="170.1" y="114">20</text>
<text x="170.1" y="116.6">21</text>
<text x="170.1" y="119.1">22</text>
<text x="198.1" y="119.1">23</text>
<text x="198.1" y="116.6">25</text>
<text x="198.1" y="114">26</text>
<text x="102.6" y="120.7" transform="rotate(-90 102.6 120.7)">14</text>
<text x="185.2" y="123.9" transform="rotate(-90 185.2 123.9)">4</text>
<text x="145.3" y="131.8">6</text>
<text x="145.3" y="136.9">4</text>
<text x="145.3" y="134.4">5</text>
<text x="145.3" y="142">2</text>
<text x="145.3" y="139.4">3</text>
<text x="145.3" y="144.5">1</text>
</g>
<g font-size="1.8" fill="#0000c2">
<text x="33" y="84.2">1 FE NC</text>
<text x="33" y="86.3">2 I7 42</text>
<text x="33" y="88.3">3 I6 43</text>
<text x="33" y="90.4">4 I5 44</text>
<text x="33" y="92.4">5 I4 2</text>
<text x="33" y="94.5">6 I3 3</text>
<text x="33" y="98.6">8 I1 8</text>
<text x="33" y="100.6">9 I0 11</text>
<text x="33" y="102.6">10 F7 12</text>
<text x="33" y="104.7">11 F6 13</text>
<text x="33" y="106.7">12 F5 14</text>
<text x="33" y="108.8">13 F4 15</text>
<text x="33" y="110.8">14 GND</text>
<text x="33" y="112.9">15 F3 18</text>
<text x="33" y="114.9">16 F2 19</text>
<text x="33" y="117">17 F1 20</text>
<text x="33" y="119">18 F0 21</text>
<text x="33" y="121">19 _CE 22</text>
<text x="33" y="123.1">20 I15 23</text>
<text x="33" y="125.1">21 I14 25</text>
<text x="33" y="127.2">22 I13 27</text>
<text x="33" y="129.2">23 I12 30</text>
<text x="33" y="131.3">24 I11 33</text>
<text x="33" y="133.3">25 I10 34</text>
<text x="33" y="135.4">26 I9 35</text>
<text x="33" y="137.4">27 I8 37</text>
<text x="33" y="139.5">28 VCC</text>
</g>
</svg>
